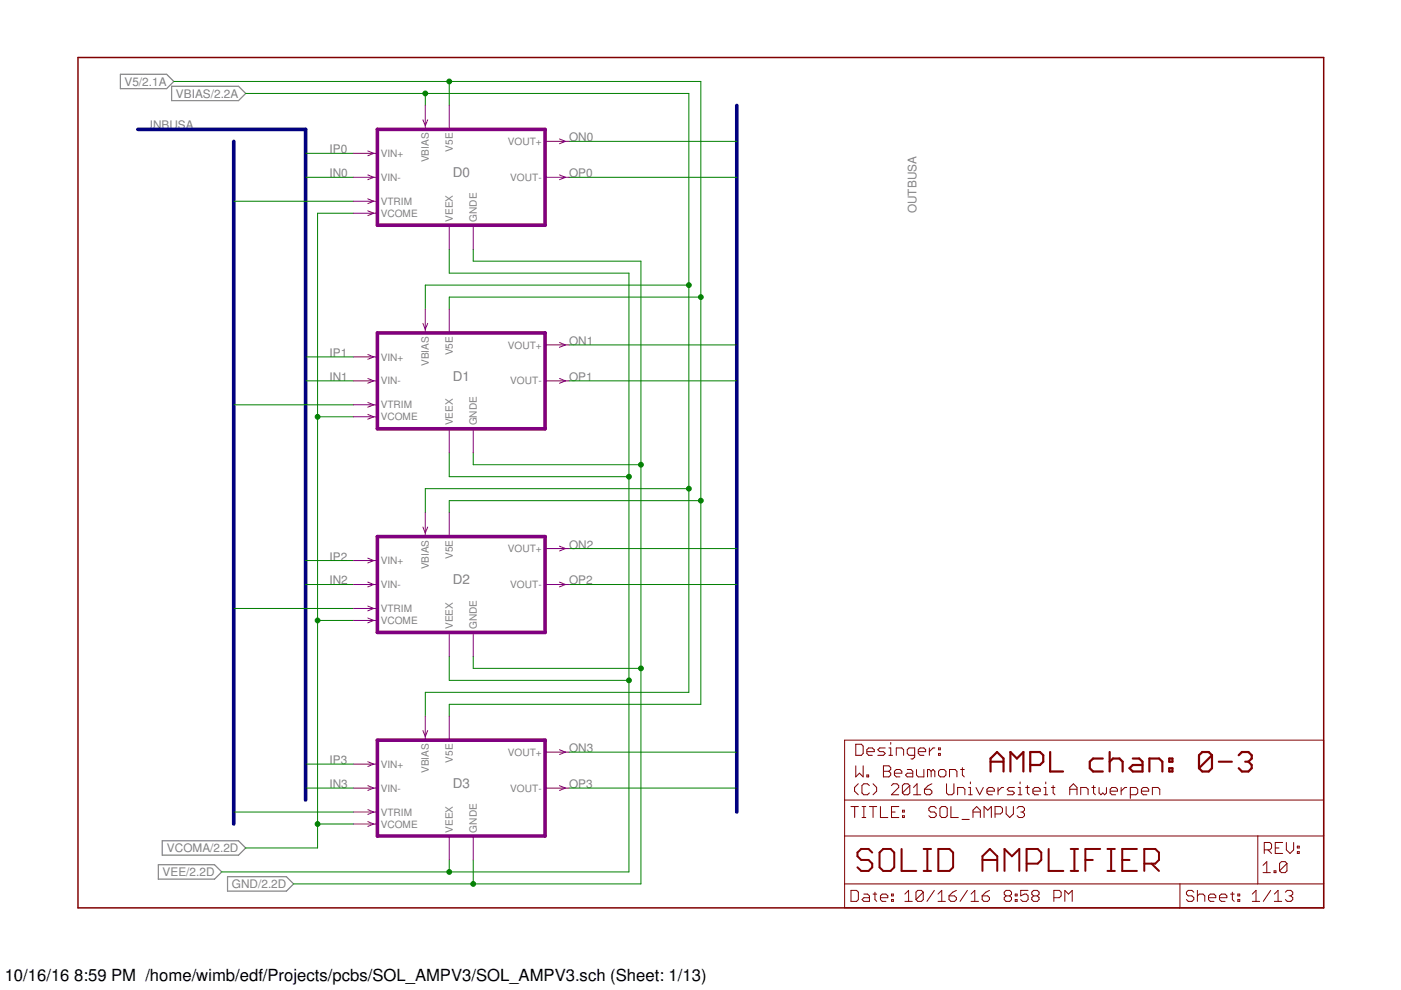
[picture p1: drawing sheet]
<svg xmlns="http://www.w3.org/2000/svg" width="297mm" height="210mm" viewBox="0 0 297 210" stroke-linecap="round" stroke-linejoin="round" font-family="sans-serif">
<path d="M25.5 15.7h9.8l1.6 1.6-1.6 1.5h-9.8zM36.4 18.3h14.2l1.5 1.5-1.5 1.5h-14.2zM34.4 178.3h16.2l1.5 1.5-1.5 1.5h-16.2zM33.6 183.3h11.9l1.5 1.6-1.5 1.5h-11.9zM48.2 185.9h12.5l1.6 1.5-1.6 1.5h-12.5z" fill="none" stroke="#808080" stroke-width=".25"/>
<path d="M16.5 12.2h264.1v180.3h-264.1z" fill="none" stroke="#800000" stroke-width=".32"/>
<g fill="none" stroke="#800000" stroke-width=".21">
<path d="M179.1 156.9h101.5v35.6h-101.5zM181.4 157.8h1.2l.4 .4v1.5l-.4 .4h-1.2zM183.8 159.4h1.6v-.4l-.4-.4h-.8l-.4 .4v.7l.4 .4h.8M187.7 158.6h-1.2l-.4 .4 .4 .4h.8l.4 .3-.4 .4h-1.2M188.5 158.6h.3v1.5M188.8 157.4v.4M194.7 159.4h1.6v-.4l-.4-.4h-.8l-.4 .4v.7l.4 .4h.8M197 158.6v1.5M198.2 158.6h-.4l-.8 .8M199 159.7h.4v.4h-.4zM199 158.6h.4v.4h-.4zM179.1 177.2h101.5"/>
<path d="M179.1 169.6h101.5M180.4 171h1.6M181.2 171v2.3M181.4 162.4v2.3l.8-.8 .8 .8v-2.3M182 166.2l-.8 .8v.7l.8 .8M182.8 171h.8M182.8 173.3h.8M183.2 171v2.3M183.8 164.3h.4v.4h-.4zM184.3 166.6l-.4-.4h-.7l-.4 .4v1.5l.4 .4h.7l.4-.4M184.3 171h1.6M185.1 171v2.3"/>
<path d="M185.1 166.2l.8 .8v.7l-.8 .8M186.7 171v2.3h1.5M187.3 162.4h1.2l.3 .4v.4l-.3 .3 .3 .4v.4l-.3 .4h-1.2zM187.3 163.5h1.2M188.5 160.1h.8M189 166.6l.4-.4h.8l.3 .4v.4l-1.5 1.5h1.5M189 172.2h.8M189.6 163.9h1.6v-.4l-.4-.3h-.8l-.4 .3v.8l.4 .4h.8M190 160.1v-1.5h1.2l.4 .4v1.1M190.6 171h-1.6v2.3h1.6M191.3 173h.4v.3h-.4zM191.3 171.8h.4v.4h-.4z"/>
<path d="M192.4 163.2h.7l.4 .3v1.2h-1.1l-.4-.4 .4-.4h1.1M192.9 166.6l-.4-.4h-.8l-.4 .4v1.5M192.9 166.6v1.5l-.4 .4h-.8l-.4-.4M192.9 166.6l-1.6 1.5M193.7 168.5h1.5M193.7 167l.7-.8v2.3M193.9 160.1h-1.2l-.3-.4v-.7l.3-.4h1.2v1.9l-.4 .4h-.4M194.3 163.2v1.1l.4 .4h1.2v-1.5M196 167.3h1.2l.4 .4v.4l-.4 .4h-.8l-.4-.4zM197.4 163.5l-.4-.3h-.3v1.5M197.4 163.5v1.2M197.4 163.5l.4-.3 .4 .3v1.2"/>
<path d="M197.6 166.2l-.8 .4-.8 .7M198.5 171.4l-.4-.4h-.8l-.4 .4v.4l.4 .4h.8l.4 .4v.4l-.4 .3h-.8l-.4-.3M199.4 163.2h.8l.4 .3v.8l-.4 .4h-.8l-.4-.4v-.8zM199.7 171h.7l.4 .4v1.6l-.4 .3h-.7l-.4-.3v-1.6zM200.7 166.2v1.9l.4 .4h.7l.4-.4v-1.9M201.3 164.7v-1.5h1.2l.4 .3v1.2M201.6 171v2.3h1.6M203 168.5v-1.5h1.2l.4 .3v1.2M203.7 163.2h.7M204 173.7h1.5M204 162.8v1.5l.4 .4M205.4 168.5h.7"/>
<path d="M205.4 167h.3v1.5M205.7 165.8v.4M206.3 172.2h1.6M206.3 173.3v-1.5l.8-.8 .8 .8v1.5M206.9 167l.8 1.5 .8-1.5M208.6 173.3v-2.3l.8 .8 .8-.8v2.3M209.3 167.7h1.5v-.4l-.4-.3h-.7l-.4 .3v.8l.4 .4h.7M211 172.6h1.1l.4-.4v-.8l-.4-.4h-1.1v2.3M211.6 167v1.5M212.8 167h-.4l-.8 .7M213.3 171v1.6l.8 .7 .8-.7v-1.6M215.1 167h-1.2l-.3 .3 .3 .4h.8l.4 .4-.4 .4h-1.1"/>
<path d="M215.6 171.4l.4-.4h.8l.4 .4v.4l-.4 .4M215.9 168.5h.8M215.9 167h.4v1.5M216.3 165.8v.4M216.4 172.2h.4M216.8 172.2l.4 .4v.4l-.4 .3h-.8l-.4-.3M217.4 167h.8M217.8 166.6v1.5l.4 .4M219 167.7h1.6v-.4l-.4-.3h-.8l-.4 .3v.8l.4 .4h.8M221.3 168.5h.8M221.3 167h.4v1.5M221.7 165.8v.4"/>
<path d="M222.9 167h.8M223.3 166.6v1.5l.4 .4M226.8 167.3h1.5M226.8 168.5v-1.5l.8-.8 .7 .8v1.5M229.1 168.5v-1.5h1.2l.4 .3v1.2M231.5 167h.7M231.9 166.6v1.5l.3 .4M233 167v1.1l.4 .4 .4-.4 .4 .4 .4-.4v-1.1M235.4 167.7h1.5v-.4l-.4-.3h-.7l-.4 .3v.8l.4 .4h.7M237.7 167v1.5M238.9 167h-.4l-.8 .7M239.6 168.5h1.2l.4-.4v-.8l-.4-.3h-1.2v2.3"/>
<path d="M242 167.7h1.5v-.4l-.3-.3h-.8l-.4 .3v.8l.4 .4h.8M244.3 168.5v-1.5h1.2l.4 .3v1.2M266.7 177.2v10.2M270.4 179.8h.8M271.9 178.6h-1.5v2.4h1.5M272.7 178.6v1.6l.8 .8 .8-.8v-1.6M275.1 179.4h.4v.4h-.4zM179.1 187.4h101.5M180.4 188.8h1.2l.4 .4v1.5l-.4 .4h-1.2zM183.2 189.6h.7l.4 .3v1.2h-1.1l-.4-.4 .4-.4h1.1M185.1 189.6h.8M185.5 189.2v1.5l.4 .4"/>
<path d="M186.7 190.3h1.5v-.4l-.4-.3h-.8l-.3 .3v.8l.3 .4h.8M189 190.7h.4v.4h-.4zM189 189.6h.4v.3h-.4zM191.9 191.1h1.5M191.9 189.6l.7-.8v2.3M195.7 189.2v1.5l-.3 .4h-.8l-.4-.4M195.7 189.2l-.3-.4h-.8l-.4 .4v1.5M195.7 189.2l-1.5 1.5M198.1 188.8l-1.6 2.3M198.9 191.1h1.5M198.9 189.6l.8-.8v2.3M201.2 189.9h1.2l.4 .4v.4l-.4 .4h-.8l-.4-.4z"/>
<path d="M202.8 188.8l-.8 .4-.8 .7M205.1 188.8l-1.5 2.3M205.9 191.1h1.6M205.9 189.6l.8-.8v2.3M208.2 189.9h1.2l.4 .4v.4l-.4 .4h-.8l-.4-.4zM209.8 188.8l-.8 .4-.8 .7M213.3 189.9l-.4 .4v.4l.4 .4h.8l.4-.4v-.4l-.4-.4M213.3 189.9l-.4-.3v-.4l.4-.4h.8l.4 .4v.4l-.4 .3M213.3 189.9h.8M215.2 190.7h.4v.4h-.4zM215.2 189.6h.4v.3h-.4zM218 188.8h-1.6v1.1l.8-.3h.4l.4 .3v.8l-.4 .4h-.8l-.4-.4"/>
<path d="M219.1 189.9l-.3 .4v.4l.3 .4h.8l.4-.4v-.4l-.4-.4M219.1 189.9l-.3-.3v-.4l.3-.4h.8l.4 .4v.4l-.4 .3M219.1 189.9h.8M223.4 190.3h1.2l.4-.4v-.7l-.4-.4h-1.2v2.3M225.8 191.1v-2.3l.7 .8 .8-.8v2.3M250.2 187.4v5.1M253.1 189.2l-.4-.4h-.8l-.4 .4v.4l.4 .3h.8l.4 .4v.4l-.4 .4h-.8l-.4-.4M253.9 189.9l.4-.3h.8l.3 .3v1.2M253.9 188.8v2.3M256.2 190.3h1.6v-.4l-.4-.3h-.8l-.4 .3v.8l.4 .4h.8M258.6 190.3h1.5v-.4l-.4-.3h-.7l-.4 .3v.8l.4 .4h.7M260.9 189.6h.8"/>
<path d="M261.3 189.2v1.5l.4 .4M262.4 190.7h.4v.4h-.4zM262.4 189.6h.4v.3h-.4zM265.5 191.1h1.6M265.5 189.6l.8-.8v2.3M267.8 183.5l.8-.8v2.3M267.8 185h1.5M268.1 180.2h1.1l.4-.4v-.8l-.4-.4h-1.1v2.4M268.8 180.2l.8 .8M269.4 188.8l-1.6 2.3M270.1 184.6h.4v.4h-.4zM270.2 191.1h1.5"/>
<path d="M270.2 189.6l.8-.8v2.3M272.5 189.2l.4-.4h.8l.4 .4v.4l-.4 .3M272.9 183.1v1.5l-.4 .4h-.8l-.4-.4M272.9 183.1l-.4-.4h-.8l-.4 .4v1.5M272.9 183.1l-1.6 1.5M273.3 189.9h.4M273.7 189.9l.4 .4v.4l-.4 .4h-.8l-.4-.4M275.1 180.6h.4v.4h-.4z"/>
</g>
<g fill="none" stroke="#800000" stroke-width=".42">
<path d="M184.9 180.8l-.8-.8h-1.5l-.8 .8v.7l.8 .8h1.5l.8 .8v.8l-.8 .8h-1.5l-.8-.8M186.5 180.8l.8-.8h1.5l.8 .8v3.1l-.8 .8h-1.5l-.8-.8zM191.2 180v4.7h3.1M195.8 180h1.6M195.8 184.7h1.6M196.6 180v4.7M198.9 180h2.4l.8 .8v3.1l-.8 .8h-2.4zM208.3 182.3h3.1M208.3 184.7v-3.2l1.6-1.5 1.5 1.5v3.2M213 184.7v-4.7l1.5 1.5 1.6-1.5v4.7M217.7 183.1h2.3l.8-.8v-1.5l-.8-.8h-2.3v4.7M222.3 180v4.7h3.1"/>
<path d="M227 180h1.6M227 184.7h1.6M227.8 180v4.7M230.1 182.3h1.6M233.3 180h-3.2v4.7M234.8 180h1.6M234.8 184.7h1.6M235.6 180v4.7M237.9 182.3h1.6M241 180h-3.1v4.7h3.1M242.6 183.1h2.3l.8-.8v-1.5l-.8-.8h-2.3v4.7M244.2 183.1l1.5 1.6"/>
</g>
<g fill="none" stroke="#800000" stroke-width=".47">
<path d="M222.7 159.4v4.2h2.7M235.3 159.4v4.2M210 163.6v-2.8l1.4-1.4 1.4 1.4v2.8M210 161.5h2.8M214.2 163.6v-4.2l1.4 1.4 1.4-1.4v4.2M218.4 162.2h2.1l.7-.7v-1.4l-.7-.7h-2.1v4.2M233.8 160.8h-2l-.7 .7v1.4l.7 .7h2M235.3 161.5l.7-.7h1.3l.7 .7v2.1M240.2 160.8h1.3l.7 .7v2.1h-2l-.7-.7 .7-.7h2M243.7 163.6v-2.8h2l.7 .7v2.1M247.9 160.8h.7v.7h-.7zM247.9 162.9h.7v.7h-.7z"/>
<path d="M257 160.1l-.7-.7h-1.4l-.7 .7v2.8M257 160.1v2.8l-.7 .7h-1.4l-.7-.7M257 160.1l-2.8 2.8M258.4 161.5h2.8M262.6 160.1l.7-.7h1.4l.7 .7v.7l-.7 .7M264 161.5h.7M264.7 161.5l.7 .7v.7l-.7 .7h-1.4l-.7-.7"/>
</g>
<path d="M29.2 27.4h35.6v142.2M49.6 30v144.7M156.2 22.4v149.8" fill="none" stroke="#000080" stroke-width=".76"/>
<g fill="none" stroke="#008000" stroke-width=".21">
<path d="M36.9 17.3h111.7v132h-53.4v2.5M52.1 19.8h93.9v127h-55.8v5M90.2 19.8v2.6M95.2 17.3v5.1M64.8 37.6h10.2M64.8 32.5h10.2M120.6 30h35.6M120.6 37.6h35.6M49.6 42.7h25.4M75 45.2h-7.7v134.6h-15.2M95.2 52.8v5.1h38.1v127h-86.3M100.3 52.8v2.6h35.6v132h-73.6"/>
<path d="M64.8 75.7h10.2M120.6 73.1h35.6M146 60.5h-55.8v5M148.6 63h-53.4v2.5M49.6 85.8h25.4M64.8 80.8h10.2M67.3 88.4h7.7M95.2 96v5.1h38.1M100.3 96v2.5h35.6M120.6 80.8h35.6M64.8 118.9h10.2M120.6 116.3h35.6"/>
<path d="M146 103.6h-55.8v5.1M148.6 106.2h-53.4v2.5M49.6 129h25.4M64.8 123.9h10.2M67.3 131.6h7.7M95.2 139.2v5.1h38.1M100.3 139.2v2.5h35.6M120.6 123.9h35.6M120.6 159.5h35.6M49.6 172.2h25.4M64.8 167.1h10.2M64.8 162h10.2"/>
<path d="M67.3 174.7h7.7M120.6 167.1h35.6M95.2 182.3v2.6M100.3 182.3v5.1"/>
</g>
<g fill="#008000" stroke="#008000" stroke-width=".21">
<circle cx="135.9" cy="98.5" r=".51"/>
<circle cx="135.9" cy="141.7" r=".51"/>
<circle cx="100.3" cy="187.4" r=".51"/>
<circle cx="90.2" cy="19.8" r=".51"/>
<circle cx="146" cy="60.5" r=".51"/>
<circle cx="146" cy="103.6" r=".51"/>
<circle cx="95.2" cy="17.3" r=".51"/>
<circle cx="148.6" cy="63" r=".51"/>
<circle cx="148.6" cy="106.2" r=".51"/>
<circle cx="133.3" cy="101.1" r=".51"/>
<circle cx="133.3" cy="144.3" r=".51"/>
<circle cx="95.2" cy="184.9" r=".51"/>
<circle cx="67.3" cy="174.7" r=".51"/>
<circle cx="67.3" cy="131.6" r=".51"/>
<circle cx="67.3" cy="88.4" r=".51"/>
</g>
<path d="M80 27.4h35.6v20.4h-35.6zM80 70.6h35.6v20.3h-35.6zM80 113.8h35.6v20.3h-35.6zM80 156.9h35.6v20.3h-35.6z" fill="none" stroke="#800080" stroke-width=".76"/>
<g fill="none" stroke="#800080" stroke-width=".21">
<path d="M75 32.5h5M75 37.6h5M78 32l1.2 .5-1.2 .5M78 37.1l1.2 .5-1.2 .5M89.7 25.4l.5 1.3 .5-1.3M90.2 22.4v5M95.2 22.4v5M115.6 37.6h5M115.6 30h5M118.6 29.5l1.3 .5-1.3 .5M118.6 37.1l1.3 .5-1.3 .5M75 42.7h5"/>
<path d="M75 45.2h5M78 42.2l1.2 .5-1.2 .5M78 44.7l1.2 .5-1.2 .5M95.2 47.8v5M100.3 47.8v5M75 75.7h5M78 75.2l1.2 .5-1.2 .5M89.7 68.6l.5 1.2 .5-1.2M90.2 65.5v5.1M95.2 65.5v5.1M115.6 73.1h5M118.6 72.6l1.3 .5-1.3 .5"/>
<path d="M75 80.8h5M75 85.8h5M75 88.4h5M78 80.2l1.2 .6-1.2 .5M78 85.3l1.2 .5-1.2 .5M78 87.9l1.2 .5-1.2 .5M95.2 90.9v5.1M100.3 90.9v5.1M115.6 80.8h5M118.6 80.2l1.3 .6-1.3 .5M75 118.9h5M78 118.3l1.2 .6-1.2 .5"/>
<path d="M89.7 111.7l.5 1.3 .5-1.3M90.2 108.7v5.1M95.2 108.7v5.1M115.6 116.3h5M118.6 115.8l1.3 .5-1.3 .5M75 123.9h5M75 129h5M75 131.6h5M78 123.4l1.2 .5-1.2 .5M78 128.5l1.2 .5-1.2 .5M78 131l1.2 .6-1.2 .5M95.2 134.1v5.1"/>
<path d="M100.3 134.1v5.1M115.6 123.9h5M118.6 123.4l1.3 .5-1.3 .5M89.7 154.9l.5 1.3 .5-1.3M90.2 151.8v5.1M95.2 151.8v5.1M115.6 159.5h5M118.6 159l1.3 .5-1.3 .5M75 162h5M75 167.1h5M75 172.2h5M75 174.7h5"/>
<path d="M78 161.5l1.2 .5-1.2 .5M78 166.6l1.2 .5-1.2 .5M78 171.7l1.2 .5-1.2 .5M78 174.2l1.2 .5-1.2 .5M95.2 177.2v5.1M100.3 177.2v5.1M115.6 167.1h5M118.6 166.6l1.3 .5-1.3 .5"/>
</g>
<g font-size="3.5">
<text x="1" y="207.9">10/16/16</text>
<text x="15.7" y="207.9">8:59 PM /home/wimb/edf/Projects/pcbs/SOL_AMPV3/SOL_AMPV3.sch (Sheet: 1/13)</text>
</g>
<g font-size="2.9" fill="#808080">
<text x="96" y="37.6">D0</text>
<text x="96" y="80.8">D1</text>
<text x="96" y="123.9">D2</text>
<text x="96" y="167.1">D3</text>
</g>
<g font-size="2.5" fill="#808080">
<text x="26.4" y="18.2">V5/2.1A</text>
<text x="37.3" y="20.7">VBIAS/2.2A</text>
<text x="31.8" y="27.4">INBUSA</text>
<text x="120.7" y="30">ON0</text>
<text x="69.9" y="32.5">IP0</text>
<text x="69.9" y="37.6">IN0</text>
<text x="120.7" y="37.6">OP0</text>
<text x="194.3" y="45.2" transform="rotate(-90 194.3 45.2)">OUTBUSA</text>
<text x="69.9" y="75.7">IP1</text>
<text x="120.7" y="73.1">ON1</text>
<text x="69.9" y="80.8">IN1</text>
<text x="120.7" y="80.8">OP1</text>
<text x="69.9" y="118.8">IP2</text>
<text x="120.7" y="116.3">ON2</text>
<text x="69.9" y="123.9">IN2</text>
<text x="120.7" y="123.9">OP2</text>
<text x="120.7" y="159.5">ON3</text>
<text x="69.9" y="167.1">IN3</text>
<text x="69.9" y="162">IP3</text>
<text x="120.7" y="167.1">OP3</text>
<text x="34.5" y="185.8">VEE/2.2D</text>
<text x="35.4" y="180.7">VCOMA/2.2D</text>
<text x="49.2" y="188.3">GND/2.2D</text>
</g>
<g font-size="2.1" fill="#808080">
<text x="80.7" y="33.3">VIN+</text>
<text x="90.9" y="34.4" transform="rotate(-90 90.9 34.4)">VBIAS</text>
<text x="96" y="32.2" transform="rotate(-90 96 32.2)">V5E</text>
<text x="107.7" y="30.7">VOUT+</text>
<text x="80.7" y="38.4">VIN-</text>
<text x="108.2" y="38.4">VOUT-</text>
<text x="80.7" y="43.4">VTRIM</text>
<text x="80.7" y="46">VCOME</text>
<text x="96" y="47" transform="rotate(-90 96 47)">VEEX</text>
<text x="101.1" y="47" transform="rotate(-90 101.1 47)">GNDE</text>
<text x="80.7" y="76.4">VIN+</text>
<text x="90.9" y="77.6" transform="rotate(-90 90.9 77.6)">VBIAS</text>
<text x="96" y="75.3" transform="rotate(-90 96 75.3)">V5E</text>
<text x="107.7" y="73.9">VOUT+</text>
<text x="80.7" y="81.5">VIN-</text>
<text x="108.2" y="81.5">VOUT-</text>
<text x="80.7" y="86.6">VTRIM</text>
<text x="80.7" y="89.1">VCOME</text>
<text x="96" y="90.2" transform="rotate(-90 96 90.2)">VEEX</text>
<text x="101.1" y="90.2" transform="rotate(-90 101.1 90.2)">GNDE</text>
<text x="80.7" y="119.6">VIN+</text>
<text x="96" y="118.5" transform="rotate(-90 96 118.5)">V5E</text>
<text x="107.7" y="117.1">VOUT+</text>
<text x="80.7" y="124.7">VIN-</text>
<text x="90.9" y="120.7" transform="rotate(-90 90.9 120.7)">VBIAS</text>
<text x="108.2" y="124.7">VOUT-</text>
<text x="80.7" y="129.8">VTRIM</text>
<text x="80.7" y="132.3">VCOME</text>
<text x="96" y="133.4" transform="rotate(-90 96 133.4)">VEEX</text>
<text x="101.1" y="133.4" transform="rotate(-90 101.1 133.4)">GNDE</text>
<text x="96" y="161.7" transform="rotate(-90 96 161.7)">V5E</text>
<text x="107.7" y="160.2">VOUT+</text>
<text x="80.7" y="162.8">VIN+</text>
<text x="80.7" y="167.9">VIN-</text>
<text x="90.9" y="163.9" transform="rotate(-90 90.9 163.9)">VBIAS</text>
<text x="108.2" y="167.9">VOUT-</text>
<text x="80.7" y="172.9">VTRIM</text>
<text x="80.7" y="175.5">VCOME</text>
<text x="96" y="176.5" transform="rotate(-90 96 176.5)">VEEX</text>
<text x="101.1" y="176.5" transform="rotate(-90 101.1 176.5)">GNDE</text>
</g>
</svg>
